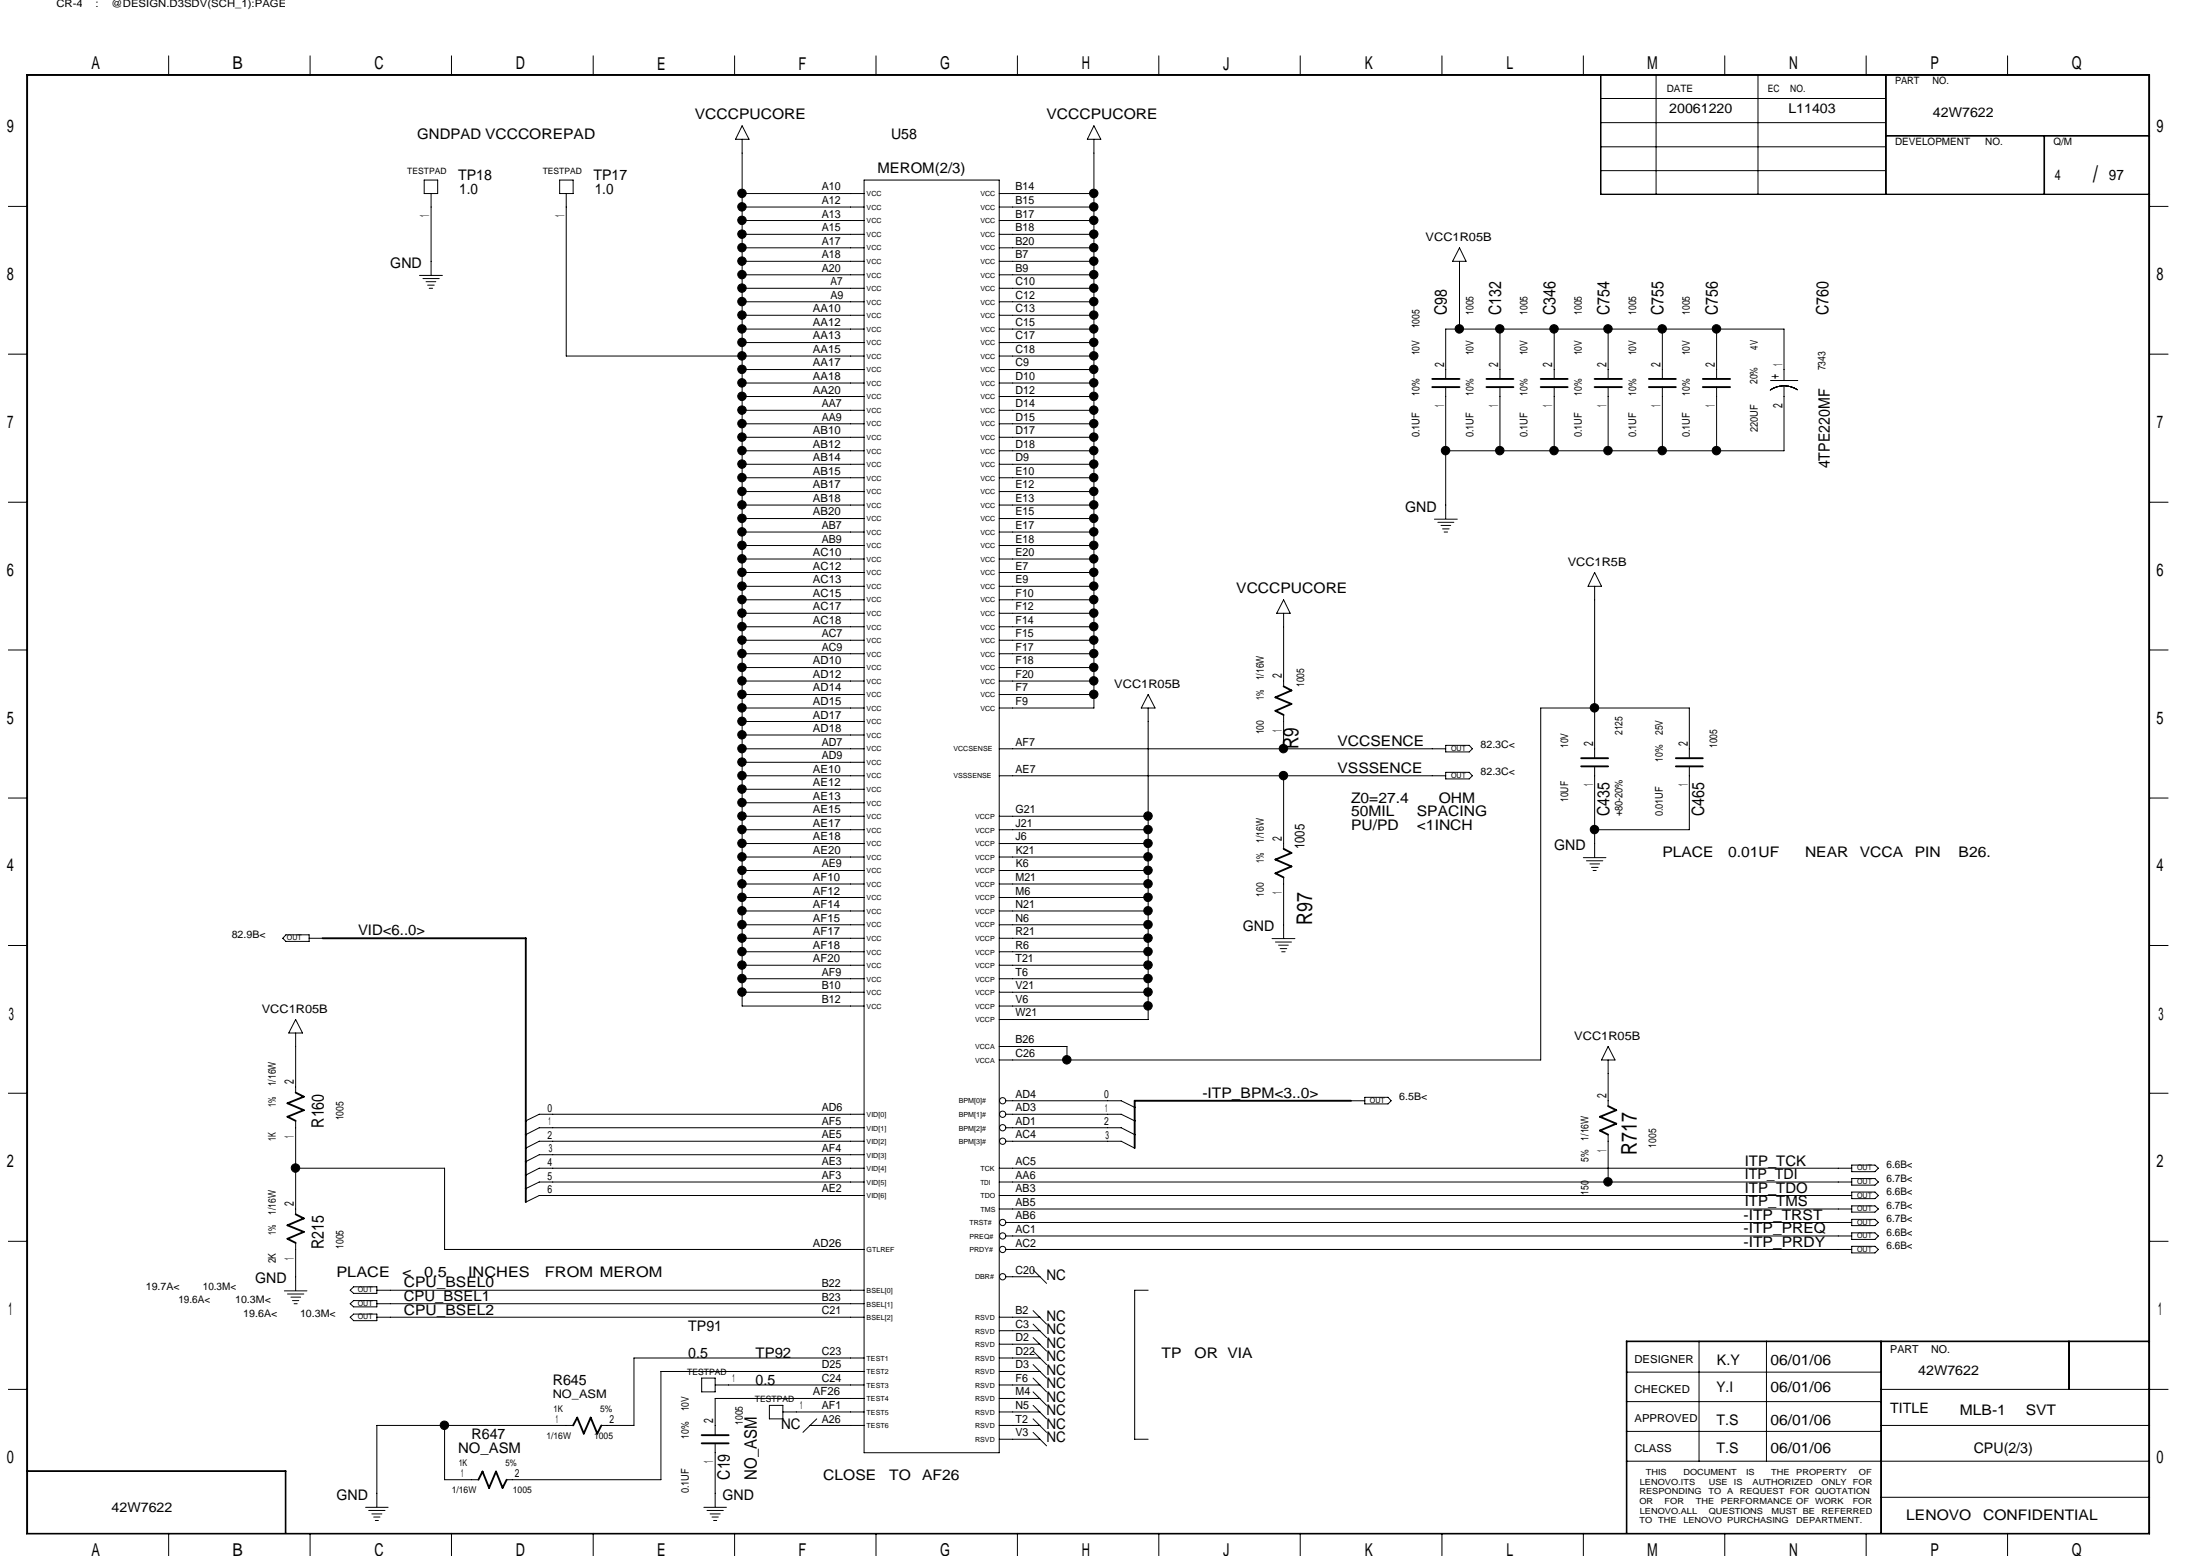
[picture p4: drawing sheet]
<svg xmlns="http://www.w3.org/2000/svg" width="297mm" height="210mm" viewBox="0 0 297 210" stroke-linecap="round" stroke-linejoin="round" font-family="sans-serif">
<g fill="none" stroke="#000" stroke-width=".25">
<path d="M193.4 52.2h3.7M193.4 51.1h3.7M200.7 52.2h3.6M200.7 51.1h3.6M208 52.2h3.7M208 51.1h3.7M215.3 52.2h3.7M215.3 51.1h3.7M222.6 52.2h3.7M222.6 51.1h3.7M229.9 52.2h3.7M229.9 51.1h3.7"/>
<path d="M173.3 92.6l1.1 .6-2.2 .9 2.2 .9-2.2 .9 1.1 .6M173.3 114.6l1.1 .5-2.2 .9 2.2 .9-2.2 1 1.1 .5M213.5 103.4h3.6M213.5 102.3h3.6M226.3 103.4h3.6M226.3 102.3h3.6M43.6 126.6h27.4v35.6M39.9 147.4l1.1 .6-2.2 .9 2.2 .9-2.2 .9 1.1 .6M182.4 148.5h-29.2v6.4M217.1 149.3l1.1 .5-2.2 .9 2.2 .9-2.2 1 1.1 .5M39.9 163.9l1.1 .5-2.2 1 2.2 .8-2.2 1 1.1 .5M64.6 199.7l.5-1.1 .9 2.2 1-2.2 .9 2.2 .5-1.1"/>
<path d="M77.4 192.4l.5-1.1 .9 2.2 1-2.2 .8 2.2 .6-1.1M94.7 194.8h3.7M94.7 193.7h3.7"/>
</g>
<g fill="none" stroke="#000" stroke-width=".14">
<path d="M3.6 10.1h286.6v196.9h-286.6zM3.7 10.2h286.4v196.7h-286.4zM22.8 7.5v2.6M41.9 7.5v2.6M61 7.5v2.6M80.1 7.5v2.6M99.2 7.5v2.6M100.2 17l.9 1.8h-1.8zM100.2 18.8v117h16.5M118.3 7.5v2.6M137.4 7.5v2.6M147.7 17l.9 1.8h-1.8z"/>
<path d="M147.7 18.8v76.7h-12.8M156.5 7.5v2.6M175.6 7.5v2.6M194.7 7.5v2.6M213.8 7.5v2.6M216.1 10.1v16.1h74.1M216.1 19.8h38.5M216.1 16.6h38.5M216.1 13.3h38.5M216.2 10.1v16.1M223.6 10.1v16.1M232.9 7.5v2.6"/>
<path d="M237.4 10.1v16.1M252 7.5v2.6M254.6 18.4h35.6M254.6 10.1v16.1M254.6 18.3h35.6M254.7 10.1v16.1M271.1 7.5v2.6M276 18.4v7.8M276.1 18.4v7.8M1.1 27.9h2.5M56.6 37.2h3.1M57.1 37.6h2.2"/>
<path d="M57.3 24.3h1.8v1.8h-1.8zM57.5 38h1.3M57.7 38.5h.9M58 38.9h.4M58.2 26.1v11M75.6 24.3h1.8v1.8h-1.8zM76.5 26.1v21.9h40.2M100.2 38.9h16.5M100.2 26.1h16.5M100.2 35.3h16.5M100.2 37.1h16.5M100.2 33.4h16.5"/>
<path d="M100.2 31.6h16.5M100.2 29.8h16.5M100.2 27.9h16.5M116.7 24.3h18.2v171.7h-18.2zM134.9 38.9h12.8M134.9 26.1h12.8M134.9 35.3h12.8M134.9 37.1h12.8M134.9 33.4h12.8M134.9 31.6h12.8M134.9 29.8h12.8M134.9 27.9h12.8"/>
<path d="M197.1 35.3v9.1M197.1 33.4l.8 1.9h-1.8zM216.1 26.2h74.1M216.2 23h38.4M290.2 27.9h2.5M1.1 47.8h2.5M100.2 59h16.5M100.2 57.2h16.5M100.2 55.4h16.5M100.2 53.5h16.5M100.2 51.7h16.5M100.2 49.9h16.5"/>
<path d="M100.2 46.2h16.5M100.2 44.4h16.5M100.2 42.5h16.5M100.2 40.7h16.5M134.9 59h12.8M134.9 57.2h12.8M134.9 55.4h12.8M134.9 53.5h12.8M134.9 51.7h12.8M134.9 49.9h12.8M134.9 48h12.8M134.9 46.2h12.8"/>
<path d="M134.9 44.4h12.8M134.9 42.5h12.8M134.9 40.7h12.8M195.2 51.1v-6.7h45.7v7M195.2 52.2v17.8M202.5 44.4v6.7M202.5 52.2v8.6M209.8 44.4v6.7M209.8 52.2v8.6M217.1 44.4v6.7M217.1 52.2v8.6M224.4 44.4v6.7"/>
<path d="M224.4 52.2v8.6M231.8 44.4v6.7M231.8 52.2v8.6M239 52.7l.9-.5 1-.1v8.7h-45.7M239.1 51.4h3.6M239.4 52.4h.1M240.9 52.1l.9 .1 .9 .4M242.3 52.4h.1M290.2 47.8h2.5M1.1 67.8h2.5M100.2 79.1h16.5M100.2 77.3h16.5"/>
<path d="M100.2 75.4h16.5M100.2 73.6h16.5M100.2 71.8h16.5M100.2 70h16.5M100.2 68.2h16.5M100.2 66.3h16.5M100.2 64.5h16.5M100.2 62.7h16.5M100.2 60.8h16.5M134.9 79.1h12.8M134.9 77.3h12.8M134.9 75.4h12.8"/>
<path d="M134.9 73.6h12.8M134.9 71.8h12.8M134.9 70h12.8M134.9 68.2h12.8M134.9 66.3h12.8M134.9 64.5h12.8M134.9 62.7h12.8M134.9 60.8h12.8M193.7 70.1h3.1M194.1 70.5h2.2M194.6 70.9h1.3M194.8 71.4h.9"/>
<path d="M195 71.8h.4M215.3 79.1v23.2M215.3 77.3l.9 1.8h-1.8zM290.2 67.8h2.5M1.1 87.7h2.5M100.2 95.5h16.5M100.2 82.8h16.5M100.2 93.7h16.5M100.2 91.9h16.5M100.2 90.1h16.5M100.2 88.2h16.5M100.2 86.4h16.5"/>
<path d="M100.2 84.6h16.5M100.2 80.9h16.5M100.2 99.2h16.5M100.2 97.4h16.5M134.9 82.8h12.8M134.9 93.7h12.8M134.9 91.9h12.8M134.9 90.1h12.8M134.9 88.2h12.8M134.9 86.4h12.8M134.9 84.6h12.8M134.9 80.9h12.8"/>
<path d="M155 95.5v16.5M155 93.7l1 1.8h-1.9zM173.3 82.8v9.8M173.3 96.5v4.5M173.3 80.9l.9 1.9h-1.8zM290.2 87.7h2.5M1.1 107.7h2.5M100.2 117.5h16.5M100.2 119.3h16.5M100.2 115.7h16.5M100.2 113.8h16.5M100.2 112h16.5"/>
<path d="M100.2 110.2h16.5M100.2 104.7h16.5M100.2 101h16.5M100.2 108.3h16.5M100.2 106.5h16.5M100.2 102.9h16.5M134.9 117.5h20.1M134.9 119.3h20.1M134.9 115.7h20.1M134.9 113.8h20.1M134.9 112h20.1M134.9 110.2h20.1"/>
<path d="M134.9 104.7h60.3M134.9 101h60.3M155 112v25.6h-20.1M173.3 104.7v9.9M173.3 118.4v8.2M195.2 100.6h3.2l.4 .4-.4 .5h-3.2zM195.2 104.2h3.2l.4 .5-.4 .4h-3.2zM213.8 115.7h3M214.2 116.2h2.2M214.7 116.6h1.3M214.9 117.1h.9M215.1 117.5h.4"/>
<path d="M215.3 103.4v12.3M228.1 102.3v-6.8h-20.1v47.5h-73.1M228.1 103.4v8.6h-12.8M290.2 107.7h2.5M1.1 127.6h2.5M38.6 126.2h3.1v.8h-3.1l-.4-.4zM39.9 139.4v8M39.9 137.6l.9 1.8h-1.8zM41.7 126.6h1.9M100.2 128.4h16.5M100.2 133.9h16.5M100.2 132.1h16.5"/>
<path d="M100.2 130.3h16.5M100.2 126.6h16.5M100.2 124.8h16.5M100.2 122.9h16.5M100.2 121.1h16.5M134.9 128.4h20.1M134.9 135.8h20.1M134.9 133.9h20.1M134.9 132.1h20.1M134.9 130.3h20.1M134.9 126.6h20.1M134.9 124.8h20.1"/>
<path d="M134.9 122.9h20.1M134.9 121.1h20.1M171.7 126.7h3.1M172.2 127.1h2.2M172.6 127.6h1.3M172.8 128h.9M173.1 128.4h.4M290.2 127.6h2.5M1.1 147.5h2.5M39.9 151.3v12.6M39.9 157.6h20.1v11h56.7M116.7 154h-43.9l-1.8 .9"/>
<path d="M116.7 152.2h-43.9l-1.8 .9M116.7 150.4h-43.9l-1.8 .9M116.7 159.5h-43.9l-1.8 .9M116.7 157.6h-43.9l-1.8 1M116.7 155.8h-43.9l-1.8 1M134.9 159.5h115.1M134.9 157.6h115.1M134.9 141.2h9.2v1.8M135.8 154h15.6l1.8 .9M135.8 152.2h15.6l1.8 .9M135.8 150.4h15.6l1.8 .9M135.8 148.5h15.6l1.8 .9"/>
<path d="M182.4 148.5h1.9M184.3 148.1h3.1l.4 .4-.4 .5h-3.1zM217.1 143v6.3M217.1 153.1v6.4M217.1 141.2l1 1.8h-1.9zM250 157.2h3.2l.4 .4-.4 .5h-3.2zM250 159h3.2l.4 .5-.4 .4h-3.2zM290.2 147.5h2.5M1.1 167.5h2.5M38.4 174.2h3M38.8 174.6h2.2M39.3 175h1.3"/>
<path d="M39.5 175.5h.8M39.7 175.9h.4M39.9 167.7v6.4M47.3 175.9l.4-.4h3.2v.9h-3.2zM47.3 177.8l.4-.5h3.2v.9h-3.2zM47.7 173.7h3.2v.8h-3.2l-.4-.4zM50.9 175.9h65.8M50.9 177.8h65.8M50.9 174.1h65.8M116.7 161.3h-43.9l-1.8 .9M134.9 161.3h115.1M134.9 179.6h5.5"/>
<path d="M134.9 177.8h5.5M134.9 163.2h115.1M135.8 172.3h4.6M135.8 168.6h114.2M135.8 166.8h114.2M135.8 165h114.2M139.5 171.4l1.8 1.8M139.5 176.9l1.8 1.8M139.5 178.7l1.8 1.8M155 174.1h-1.8v20.1h1.8M250 160.9h3.2l.4 .4-.4 .5h-3.2zM250 162.7h3.2l.4 .5-.4 .4h-3.2z"/>
<path d="M250 164.5h3.2l.4 .5-.4 .4h-3.2zM250 166.4h3.2l.4 .4-.4 .5h-3.2zM250 168.2h3.2l.4 .4-.4 .5h-3.2zM290.2 167.5h2.5M1.1 187.5h2.5M3.6 198.5h35v8.4M3.6 198.5h35M38.5 198.5v8.4M60 192.4v7.3h4.6M77.4 192.4h-26.5v10.9M94.7 186h1.9v1.8h-1.9zM96.6 186.9h20.1"/>
<path d="M96.6 194.8v8.5M103.9 189.7h1.8v1.8h-1.8zM105.7 190.5h11M109.3 192.4h7.4M110.3 191.5l-1.9 1.8M116.7 183.3h-31.1v9.1h-4.4M116.7 185.1h-27.5v14.6h-20.8M116.7 188.7h-20.1v5M134.9 192.4h5.5M134.9 194.2h5.5M134.9 190.5h5.5M134.9 188.7h5.5"/>
<path d="M134.9 186.9h5.5M134.9 185.1h5.5M134.9 183.3h5.5M134.9 181.4h5.5M139.5 182.3l1.8 1.8M139.5 189.7l1.8 1.8M139.5 193.3l1.8 1.8M139.5 186l1.8 1.8M139.5 187.8l1.8 1.9M139.5 180.5l1.8 1.8M139.5 191.5l1.8 1.8M139.5 184.1l1.8 1.9"/>
<path d="M219.6 197.2h70.6M219.6 181.1h70.6M219.6 193.2h34.4M219.6 189.1h34.4M219.6 185.2h34.4M219.7 181v25.9M229.4 181v16.2M238.5 181v16.2M254 192.4h36.2M254 187.5h38.7M254 181v25.9M279.3 181v6.5"/>
<path d="M279.4 181v6.5M290.2 181h-70.6v25.9M22.8 206.9v3M41.9 206.9v3M49.4 203.4h3M49.8 203.8h2.2M50.2 204.3h1.4M50.5 204.7h.8M50.7 205.2h.4M61 206.9v3M80.1 206.9v3M95 203.4h3.1"/>
<path d="M95.5 203.8h2.2M95.9 204.3h1.3M96.1 204.7h.9M96.3 205.2h.5M99.2 206.9v3M118.3 206.9v3M137.4 206.9v3M156.5 206.9v3M175.6 206.9v3M194.7 206.9v3M213.8 206.9v3M232.9 206.9v3"/>
<path d="M252 206.9v3M254 202.1h36.2M271.1 206.9v3"/>
<circle cx="135.4" cy="154" r=".43"/>
<circle cx="135.4" cy="148.5" r=".43"/>
<circle cx="135.4" cy="150.4" r=".43"/>
<circle cx="135.4" cy="152.2" r=".43"/>
<circle cx="135.4" cy="168.6" r=".43"/>
<circle cx="135.4" cy="166.8" r=".43"/>
<circle cx="135.4" cy="172.3" r=".43"/>
<circle cx="135.4" cy="165" r=".43"/>
</g>
<g fill="#000" stroke="#000" stroke-width=".14">
<circle cx="100.2" cy="27.9" r=".57"/>
<circle cx="100.2" cy="38.9" r=".57"/>
<circle cx="100.2" cy="33.4" r=".57"/>
<circle cx="100.2" cy="35.2" r=".57"/>
<circle cx="100.2" cy="26.1" r=".57"/>
<circle cx="100.2" cy="31.6" r=".57"/>
<circle cx="100.2" cy="29.7" r=".57"/>
<circle cx="100.2" cy="37.1" r=".57"/>
<circle cx="147.7" cy="27.9" r=".57"/>
<circle cx="147.7" cy="38.9" r=".57"/>
<circle cx="147.7" cy="33.4" r=".57"/>
<circle cx="147.7" cy="31.6" r=".57"/>
<circle cx="147.7" cy="26.1" r=".57"/>
<circle cx="147.7" cy="29.7" r=".57"/>
<circle cx="147.7" cy="35.2" r=".57"/>
<circle cx="147.7" cy="37.1" r=".57"/>
<circle cx="100.2" cy="49.8" r=".57"/>
<circle cx="100.2" cy="51.7" r=".57"/>
<circle cx="100.2" cy="44.4" r=".57"/>
<circle cx="100.2" cy="42.5" r=".57"/>
<circle cx="100.2" cy="46.2" r=".57"/>
<circle cx="100.2" cy="53.5" r=".57"/>
<circle cx="100.2" cy="55.3" r=".57"/>
<circle cx="100.2" cy="40.7" r=".57"/>
<circle cx="100.2" cy="57.2" r=".57"/>
<circle cx="100.2" cy="48" r=".57"/>
<circle cx="100.2" cy="59" r=".57"/>
<circle cx="147.7" cy="49.8" r=".57"/>
<circle cx="147.7" cy="51.7" r=".57"/>
<circle cx="147.7" cy="42.5" r=".57"/>
<circle cx="147.7" cy="44.4" r=".57"/>
<circle cx="147.7" cy="46.2" r=".57"/>
<circle cx="147.7" cy="53.5" r=".57"/>
<circle cx="147.7" cy="55.3" r=".57"/>
<circle cx="147.7" cy="40.7" r=".57"/>
<circle cx="147.7" cy="57.2" r=".57"/>
<circle cx="147.7" cy="59" r=".57"/>
<circle cx="147.7" cy="48" r=".57"/>
<circle cx="197" cy="44.4" r=".57"/>
<circle cx="202.5" cy="44.4" r=".57"/>
<circle cx="209.8" cy="44.4" r=".57"/>
<circle cx="217.1" cy="44.4" r=".57"/>
<circle cx="224.4" cy="44.4" r=".57"/>
<circle cx="231.8" cy="44.4" r=".57"/>
<circle cx="100.2" cy="70" r=".57"/>
<circle cx="100.2" cy="60.8" r=".57"/>
<circle cx="100.2" cy="71.8" r=".57"/>
<circle cx="100.2" cy="62.6" r=".57"/>
<circle cx="100.2" cy="66.3" r=".57"/>
<circle cx="100.2" cy="73.6" r=".57"/>
<circle cx="100.2" cy="64.4" r=".57"/>
<circle cx="100.2" cy="77.2" r=".57"/>
<circle cx="100.2" cy="79.1" r=".57"/>
<circle cx="100.2" cy="75.4" r=".57"/>
<circle cx="100.2" cy="68.1" r=".57"/>
<circle cx="147.7" cy="60.8" r=".57"/>
<circle cx="147.7" cy="70" r=".57"/>
<circle cx="147.7" cy="62.6" r=".57"/>
<circle cx="147.7" cy="71.8" r=".57"/>
<circle cx="147.7" cy="66.3" r=".57"/>
<circle cx="147.7" cy="64.4" r=".57"/>
<circle cx="147.7" cy="73.6" r=".57"/>
<circle cx="147.7" cy="77.2" r=".57"/>
<circle cx="147.7" cy="75.4" r=".57"/>
<circle cx="147.7" cy="79.1" r=".57"/>
<circle cx="147.7" cy="68.1" r=".57"/>
<circle cx="195.2" cy="60.8" r=".57"/>
<circle cx="202.5" cy="60.8" r=".57"/>
<circle cx="209.8" cy="60.8" r=".57"/>
<circle cx="217.1" cy="60.8" r=".57"/>
<circle cx="224.4" cy="60.8" r=".57"/>
<circle cx="231.8" cy="60.8" r=".57"/>
<circle cx="100.2" cy="90.1" r=".57"/>
<circle cx="100.2" cy="80.9" r=".57"/>
<circle cx="100.2" cy="88.2" r=".57"/>
<circle cx="100.2" cy="82.7" r=".57"/>
<circle cx="100.2" cy="84.6" r=".57"/>
<circle cx="100.2" cy="95.5" r=".57"/>
<circle cx="100.2" cy="91.9" r=".57"/>
<circle cx="100.2" cy="86.4" r=".57"/>
<circle cx="100.2" cy="97.3" r=".57"/>
<circle cx="100.2" cy="99.2" r=".57"/>
<circle cx="100.2" cy="93.7" r=".57"/>
<circle cx="147.7" cy="90.1" r=".57"/>
<circle cx="147.7" cy="88.2" r=".57"/>
<circle cx="147.7" cy="80.9" r=".57"/>
<circle cx="147.7" cy="82.7" r=".57"/>
<circle cx="147.7" cy="84.6" r=".57"/>
<circle cx="147.7" cy="86.4" r=".57"/>
<circle cx="147.7" cy="93.7" r=".57"/>
<circle cx="147.7" cy="91.9" r=".57"/>
<circle cx="215.3" cy="95.5" r=".57"/>
<circle cx="100.2" cy="104.7" r=".57"/>
<circle cx="100.2" cy="106.5" r=".57"/>
<circle cx="100.2" cy="108.3" r=".57"/>
<circle cx="100.2" cy="110.1" r=".57"/>
<circle cx="100.2" cy="113.8" r=".57"/>
<circle cx="100.2" cy="101" r=".57"/>
<circle cx="100.2" cy="102.8" r=".57"/>
<circle cx="100.2" cy="115.6" r=".57"/>
<circle cx="100.2" cy="111.9" r=".57"/>
<circle cx="100.2" cy="119.3" r=".57"/>
<circle cx="100.2" cy="117.4" r=".57"/>
<circle cx="155" cy="115.6" r=".57"/>
<circle cx="155" cy="119.3" r=".57"/>
<circle cx="155" cy="110.1" r=".57"/>
<circle cx="155" cy="111.9" r=".57"/>
<circle cx="155" cy="117.4" r=".57"/>
<circle cx="155" cy="113.8" r=".57"/>
<circle cx="173.3" cy="104.7" r=".57"/>
<circle cx="173.3" cy="101" r=".57"/>
<circle cx="215.3" cy="111.9" r=".57"/>
<circle cx="100.2" cy="124.8" r=".57"/>
<circle cx="100.2" cy="126.6" r=".57"/>
<circle cx="100.2" cy="122.9" r=".57"/>
<circle cx="100.2" cy="128.4" r=".57"/>
<circle cx="100.2" cy="121.1" r=".57"/>
<circle cx="100.2" cy="132.1" r=".57"/>
<circle cx="100.2" cy="130.2" r=".57"/>
<circle cx="100.2" cy="133.9" r=".57"/>
<circle cx="155" cy="124.8" r=".57"/>
<circle cx="155" cy="126.6" r=".57"/>
<circle cx="155" cy="122.9" r=".57"/>
<circle cx="155" cy="128.4" r=".57"/>
<circle cx="155" cy="121.1" r=".57"/>
<circle cx="155" cy="132.1" r=".57"/>
<circle cx="155" cy="133.9" r=".57"/>
<circle cx="155" cy="135.7" r=".57"/>
<circle cx="155" cy="130.2" r=".57"/>
<circle cx="39.9" cy="157.6" r=".57"/>
<circle cx="144" cy="143" r=".57"/>
<circle cx="217.1" cy="159.5" r=".57"/>
<circle cx="60" cy="192.3" r=".57"/>
</g>
<text font-size="3.1" x="282.6" y="24.6">/</text>
<g font-size="2.9">
<text x="175.3" y="101" transform="rotate(-90 175.3 101)">R9</text>
<text x="177.2" y="124.8" transform="rotate(-90 177.2 124.8)">R97</text>
<text x="221" y="155.8" transform="rotate(-90 221 155.8)">R717</text>
</g>
<g font-size="2.4">
<text x="12.4" y="9.4">A</text>
<text x="31.4" y="9.4">B</text>
<text x="50.5" y="9.4">C</text>
<text x="69.6" y="9.4">D</text>
<text x="88.7" y="9.4">E</text>
<text x="107.8" y="9.4">F</text>
<text x="127" y="9.4">G</text>
<text x="146" y="9.4">H</text>
<text x="165.1" y="9.4">J</text>
<text x="184.3" y="9.4">K</text>
<text x="203.4" y="9.4">L</text>
<text x="222.4" y="9.4">M</text>
<text x="241.6" y="9.4">N</text>
<text x="260.6" y="9.4">P</text>
<text x="279.7" y="9.4">Q</text>
<text x=".9" y="17.9">9</text>
<text x="291.2" y="17.9">9</text>
<text x=".9" y="37.8">8</text>
<text x="291.2" y="37.8">8</text>
<text x="1" y="57.8">7</text>
<text x="291.2" y="57.8">7</text>
<text x=".9" y="77.8">6</text>
<text x="291.2" y="77.8">6</text>
<text x=".9" y="97.7">5</text>
<text x="291.2" y="97.7">5</text>
<text x=".9" y="117.6">4</text>
<text x="291.2" y="117.6">4</text>
<text x="1.2" y="137.6">3</text>
<text x="291.4" y="137.6">3</text>
<text x=".9" y="157.5">2</text>
<text x="291.2" y="157.5">2</text>
<text x="1.1" y="177.5">1</text>
<text x="291.4" y="177.5">1</text>
<text x=".9" y="197.4">0</text>
<text x="291.2" y="197.4">0</text>
<text x="12.4" y="210">A</text>
<text x="31.4" y="210">B</text>
<text x="50.5" y="210">C</text>
<text x="69.6" y="210">D</text>
<text x="127" y="210">G</text>
<text x="146" y="210">H</text>
<text x="184.3" y="210">K</text>
<text x="203.4" y="210">L</text>
<text x="222.4" y="210">M</text>
<text x="241.6" y="210">N</text>
<text x="260.6" y="210">P</text>
<text x="279.7" y="210">Q</text>
<text x="88.7" y="210">E</text>
<text x="107.8" y="210">F</text>
<text x="165.1" y="210">J</text>
</g>
<g font-size="2.3">
<text x="195.4" y="42.5" transform="rotate(-90 195.4 42.5)">C98</text>
<text x="202.7" y="42.5" transform="rotate(-90 202.7 42.5)">C132</text>
<text x="210" y="42.5" transform="rotate(-90 210 42.5)">C346</text>
<text x="217.3" y="42.5" transform="rotate(-90 217.3 42.5)">C754</text>
<text x="224.6" y="42.5" transform="rotate(-90 224.6 42.5)">C755</text>
<text x="231.9" y="42.5" transform="rotate(-90 231.9 42.5)">C756</text>
<text x="246.9" y="42.5" transform="rotate(-90 246.9 42.5)">C760</text>
<text x="217.3" y="110.2" transform="rotate(-90 217.3 110.2)">C435</text>
<text x="230.1" y="110.2" transform="rotate(-90 230.1 110.2)">C465</text>
<text x="43.7" y="152.2" transform="rotate(-90 43.7 152.2)">R160</text>
<text x="43.7" y="168.6" transform="rotate(-90 43.7 168.6)">R215</text>
<text x="98.5" y="199.7" transform="rotate(-90 98.5 199.7)">C19</text>
<text x="102.2" y="199.7" transform="rotate(-90 102.2 199.7)">NO_ASM</text>
</g>
<text font-size="2.1" x="247.1" y="63.2" transform="rotate(-90 247.1 63.2)">4TPE220MF</text>
<g font-size="2">
<text x="93.8" y="16.1">VCCCPUCORE</text>
<text x="141.3" y="16.1">VCCCPUCORE</text>
<text x="56.3" y="18.8">GNDPAD VCCCOREPAD</text>
<text x="118.5" y="23.4">MEROM(2/3)</text>
<text x="120.3" y="18.8">U58</text>
<text x="61.8" y="24.3">TP18</text>
<text x="62" y="26.1">1.0</text>
<text x="80.1" y="24.3">TP17</text>
<text x="80.3" y="26.1">1.0</text>
<text x="277.4" y="24.3">4</text>
<text x="284.7" y="24.3">97</text>
<text x="52.7" y="36.2">GND</text>
<text x="189.7" y="69">GND</text>
<text x="166.9" y="80">VCCCPUCORE</text>
<text x="180.6" y="100.7">VCCSENCE</text>
<text x="180.6" y="104.3">VSSSENCE</text>
<text x="182.4" y="108.3">Z0=27.4</text>
<text x="182.4" y="110.2">50MIL</text>
<text x="182.4" y="112">PU/PD</text>
<text x="191.3" y="110.2">SPACING</text>
<text x="191.3" y="112">&lt;1INCH</text>
<text x="194.3" y="108.3">OHM</text>
<text x="209.8" y="114.7">GND</text>
<text x="224.4" y="115.7">PLACE</text>
<text x="233.3" y="115.7">0.01UF</text>
<text x="243.7" y="115.7">NEAR</text>
<text x="251.1" y="115.7">VCCA</text>
<text x="258.5" y="115.7">PIN</text>
<text x="264.5" y="115.7">B26.</text>
<text x="167.8" y="125.7">GND</text>
<text x="48.3" y="126.2">VID&lt;6..0&gt;</text>
<text x="162.3" y="148.2">-ITP_BPM&lt;3..0&gt;</text>
<text x="235.6" y="159.1">ITP_TDI</text>
<text x="235.6" y="157.3">ITP_TCK</text>
<text x="235.6" y="161">ITP_TDO</text>
<text x="235.4" y="166.5">-ITP_PREQ</text>
<text x="235.4" y="164.6">-ITP_TRST</text>
<text x="235.6" y="162.8">ITP_TMS</text>
<text x="34.5" y="173.2">GND</text>
<text x="45.4" y="172.3">PLACE</text>
<text x="54.3" y="172.3">&lt;</text>
<text x="54.5" y="173.7">CPU_BSEL0</text>
<text x="57.3" y="172.3">0.5</text>
<text x="63.2" y="172.3">INCHES</text>
<text x="73.6" y="172.3">FROM MEROM</text>
<text x="141.3" y="172.7">NC</text>
<text x="235.4" y="168.3">-ITP_PRDY</text>
<text x="54.5" y="175.6">CPU_BSEL1</text>
<text x="54.5" y="177.4">CPU_BSEL2</text>
<text x="92.9" y="179.6">TP91</text>
<text x="141.3" y="178.2">NC</text>
<text x="92.9" y="183.3">0.5</text>
<text x="102" y="183.3">TP92</text>
<text x="141.3" y="183.7">NC</text>
<text x="141.3" y="185.5">NC</text>
<text x="141.3" y="181.9">NC</text>
<text x="141.3" y="180">NC</text>
<text x="156.8" y="183.3">TP</text>
<text x="161.3" y="183.3">OR VIA</text>
<text x="231.8" y="184.1">K.Y</text>
<text x="239.1" y="184.1">06/01/06</text>
<text x="74.6" y="186.9">R645</text>
<text x="102" y="186.9">0.5</text>
<text x="141.3" y="189.1">NC</text>
<text x="141.3" y="187.3">NC</text>
<text x="141.3" y="191">NC</text>
<text x="231.8" y="187.8">Y.I</text>
<text x="239.1" y="187.8">06/01/06</text>
<text x="264.6" y="190.9">MLB-1</text>
<text x="273.5" y="190.9">SVT</text>
<text x="61.8" y="196">NO_ASM</text>
<text x="63.7" y="194.2">R647</text>
<text x="105.4" y="192.8">NC</text>
<text x="141.3" y="192.8">NC</text>
<text x="141.3" y="194.6">NC</text>
<text x="231.8" y="196">T.S</text>
<text x="231.8" y="192.4">T.S</text>
<text x="239.1" y="196">06/01/06</text>
<text x="239.1" y="192.4">06/01/06</text>
<text x="266.5" y="196">CPU(2/3)</text>
<text x="45.4" y="202.4">GND</text>
<text x="97.5" y="202.4">GND</text>
<text x="111.2" y="199.7">CLOSE</text>
<text x="120.1" y="199.7">TO</text>
<text x="124.5" y="199.7">AF26</text>
<text x="257.4" y="205.2">LENOVO</text>
<text x="267.8" y="205.2">CONFIDENTIAL</text>
</g>
<g font-size="1.9">
<text x="240.2" y="51.1" transform="rotate(-90 240.2 51.1)">+ 1</text>
<text x="176.1" y="114.6" transform="rotate(-90 176.1 114.6)">1005</text>
<text x="255.2" y="190.7">TITLE</text>
</g>
<g font-size="1.8">
<text x="225.4" y="15.3">20061220</text>
<text x="241.5" y="15.3">L11403</text>
<text x="261" y="15.8">42W7622</text>
<text x="58" y="29.3" transform="rotate(-90 58 29.3)">1</text>
<text x="76.2" y="29.3" transform="rotate(-90 76.2 29.3)">1</text>
<text x="195" y="49.5" transform="rotate(-90 195 49.5)">2</text>
<text x="202.3" y="49.5" transform="rotate(-90 202.3 49.5)">2</text>
<text x="209.6" y="49.5" transform="rotate(-90 209.6 49.5)">2</text>
<text x="216.9" y="49.5" transform="rotate(-90 216.9 49.5)">2</text>
<text x="224.2" y="49.5" transform="rotate(-90 224.2 49.5)">2</text>
<text x="231.5" y="49.5" transform="rotate(-90 231.5 49.5)">2</text>
<text x="195" y="54.9" transform="rotate(-90 195 54.9)">1</text>
<text x="202.3" y="54.9" transform="rotate(-90 202.3 54.9)">1</text>
<text x="209.6" y="54.9" transform="rotate(-90 209.6 54.9)">1</text>
<text x="216.9" y="54.9" transform="rotate(-90 216.9 54.9)">1</text>
<text x="224.2" y="54.9" transform="rotate(-90 224.2 54.9)">1</text>
<text x="231.5" y="54.9" transform="rotate(-90 231.5 54.9)">1</text>
<text x="240.7" y="55.1" transform="rotate(-90 240.7 55.1)">2</text>
<text x="173.1" y="91.5" transform="rotate(-90 173.1 91.5)">2</text>
<text x="173.1" y="98.8" transform="rotate(-90 173.1 98.8)">1</text>
<text x="215.1" y="100.7" transform="rotate(-90 215.1 100.7)">2</text>
<text x="227.9" y="100.7" transform="rotate(-90 227.9 100.7)">2</text>
<text x="215.1" y="106.1" transform="rotate(-90 215.1 106.1)">1</text>
<text x="227.9" y="106.1" transform="rotate(-90 227.9 106.1)">1</text>
<text x="173.1" y="113.5" transform="rotate(-90 173.1 113.5)">2</text>
<text x="173.1" y="120.7" transform="rotate(-90 173.1 120.7)">1</text>
<text x="39.7" y="146.3" transform="rotate(-90 39.7 146.3)">2</text>
<text x="216.9" y="148.2" transform="rotate(-90 216.9 148.2)">2</text>
<text x="39.7" y="153.6" transform="rotate(-90 39.7 153.6)">1</text>
<text x="216.9" y="155.4" transform="rotate(-90 216.9 155.4)">1</text>
<text x="39.7" y="162.8" transform="rotate(-90 39.7 162.8)">2</text>
<text x="39.7" y="170.1" transform="rotate(-90 39.7 170.1)">1</text>
<text x="259" y="185.6">42W7622</text>
<text x="96.3" y="197.4" transform="rotate(-90 96.3 197.4)">1</text>
<text x="96.3" y="192" transform="rotate(-90 96.3 192)">2</text>
<text x="15.1" y="204">42W7622</text>
</g>
<g font-size="1.6">
<text x="192.5" y="32.5">VCC1R05B</text>
<text x="211.7" y="76.4">VCC1R5B</text>
<text x="150.4" y="92.8">VCC1R05B</text>
<text x="35.3" y="136.7">VCC1R05B</text>
<text x="212.6" y="140.3">VCC1R05B</text>
<text x="74.6" y="188.7">NO_ASM</text>
</g>
<g font-size="1.5">
<text x="111" y="29.4">A13</text>
<text x="111" y="27.6">A12</text>
<text x="111" y="25.7">A10</text>
<text x="137.1" y="29.4">B17</text>
<text x="137.1" y="27.6">B15</text>
<text x="137.1" y="25.7">B14</text>
<text x="111" y="34.8">A18</text>
<text x="111" y="33">A17</text>
<text x="111" y="31.2">A15</text>
<text x="137.1" y="34.8">B7</text>
<text x="137.1" y="33">B20</text>
<text x="137.1" y="31.2">B18</text>
<text x="111" y="36.7">A20</text>
<text x="112.1" y="40.3">A9</text>
<text x="112.1" y="38.5">A7</text>
<text x="137.1" y="40.3">C12</text>
<text x="137.1" y="38.5">C10</text>
<text x="137.1" y="36.7">B9</text>
<text x="109.8" y="47.6">AA15</text>
<text x="109.8" y="45.8">AA13</text>
<text x="109.8" y="44">AA12</text>
<text x="109.8" y="42.2">AA10</text>
<text x="137.1" y="47.6">C18</text>
<text x="137.1" y="45.8">C17</text>
<text x="137.1" y="44">C15</text>
<text x="137.1" y="42.2">C13</text>
<text x="109.8" y="53.1">AA20</text>
<text x="109.8" y="51.3">AA18</text>
<text x="109.8" y="49.4">AA17</text>
<text x="137.1" y="53.1">D12</text>
<text x="137.1" y="51.3">D10</text>
<text x="137.1" y="49.4">C9</text>
<text x="109.8" y="58.6">AB10</text>
<text x="111" y="56.8">AA9</text>
<text x="111" y="54.9">AA7</text>
<text x="137.1" y="58.6">D17</text>
<text x="137.1" y="56.8">D15</text>
<text x="137.1" y="54.9">D14</text>
<text x="109.8" y="65.9">AB17</text>
<text x="109.8" y="64.1">AB15</text>
<text x="109.8" y="62.3">AB14</text>
<text x="109.8" y="60.4">AB12</text>
<text x="137.1" y="65.9">E12</text>
<text x="137.1" y="64.1">E10</text>
<text x="137.1" y="62.3">D9</text>
<text x="137.1" y="60.4">D18</text>
<text x="109.8" y="69.6">AB20</text>
<text x="109.8" y="67.7">AB18</text>
<text x="111" y="71.4">AB7</text>
<text x="137.1" y="71.4">E17</text>
<text x="137.1" y="69.6">E15</text>
<text x="137.1" y="67.7">E13</text>
<text x="109.8" y="76.9">AC12</text>
<text x="109.8" y="75.1">AC10</text>
<text x="111" y="73.2">AB9</text>
<text x="137.1" y="76.9">E7</text>
<text x="137.1" y="75.1">E20</text>
<text x="137.1" y="73.2">E18</text>
<text x="109.8" y="82.3">AC17</text>
<text x="109.8" y="80.5">AC15</text>
<text x="109.8" y="78.7">AC13</text>
<text x="137.1" y="82.3">F12</text>
<text x="137.1" y="80.5">F10</text>
<text x="137.1" y="78.7">E9</text>
<text x="109.8" y="89.7">AD10</text>
<text x="109.8" y="84.2">AC18</text>
<text x="111" y="87.8">AC9</text>
<text x="111" y="86">AC7</text>
<text x="137.1" y="89.7">F18</text>
<text x="137.1" y="87.8">F17</text>
<text x="137.1" y="86">F15</text>
<text x="137.1" y="84.2">F14</text>
<text x="109.8" y="95.1">AD15</text>
<text x="109.8" y="93.3">AD14</text>
<text x="109.8" y="91.5">AD12</text>
<text x="137.1" y="95.1">F9</text>
<text x="137.1" y="93.3">F7</text>
<text x="137.1" y="91.5">F20</text>
<text x="109.8" y="98.8">AD18</text>
<text x="109.8" y="97">AD17</text>
<text x="111" y="100.6">AD7</text>
<text x="137.1" y="100.6">AF7</text>
<text x="109.8" y="107.9">AE13</text>
<text x="109.8" y="106.1">AE12</text>
<text x="109.8" y="104.3">AE10</text>
<text x="111" y="102.4">AD9</text>
<text x="137.1" y="104.3">AE7</text>
<text x="109.8" y="113.4">AE18</text>
<text x="109.8" y="111.6">AE17</text>
<text x="109.8" y="109.8">AE15</text>
<text x="137.1" y="113.4">J6</text>
<text x="137.1" y="111.6">J21</text>
<text x="137.1" y="109.8">G21</text>
<text x="109.8" y="118.9">AF10</text>
<text x="109.8" y="115.2">AE20</text>
<text x="111" y="117.1">AE9</text>
<text x="137.1" y="118.9">M21</text>
<text x="137.2" y="117.1">K6</text>
<text x="137.2" y="115.2">K21</text>
<text x="109.8" y="124.4">AF15</text>
<text x="109.8" y="122.6">AF14</text>
<text x="109.8" y="120.7">AF12</text>
<text x="137.1" y="124.4">N6</text>
<text x="137.1" y="122.6">N21</text>
<text x="137.1" y="120.7">M6</text>
<text x="109.8" y="129.8">AF20</text>
<text x="109.8" y="128">AF18</text>
<text x="109.8" y="126.2">AF17</text>
<text x="111" y="131.7">AF9</text>
<text x="137.1" y="131.7">T6</text>
<text x="137.1" y="129.8">T21</text>
<text x="137.1" y="128">R6</text>
<text x="137.1" y="126.2">R21</text>
<text x="111" y="135.3">B12</text>
<text x="111" y="133.5">B10</text>
<text x="137.1" y="137.2">W21</text>
<text x="137.1" y="135.3">V6</text>
<text x="137.1" y="133.5">V21</text>
<text x="137.1" y="142.7">C26</text>
<text x="137.1" y="140.8">B26</text>
<text x="111" y="149.9">AD6</text>
<text x="137.1" y="148.1">AD4</text>
<text x="137.1" y="149.9">AD3</text>
<text x="149.1" y="148.2">0</text>
<text x="73.9" y="153.7">2</text>
<text x="73.9" y="150">0</text>
<text x="74" y="151.8">1</text>
<text x="74.1" y="155.5">3</text>
<text x="111" y="151.8">AF5</text>
<text x="111" y="155.4">AF4</text>
<text x="111" y="153.6">AE5</text>
<text x="137.1" y="151.8">AD1</text>
<text x="137.1" y="153.6">AC4</text>
<text x="149.1" y="151.8">2</text>
<text x="149.2" y="150">1</text>
<text x="149.3" y="153.7">3</text>
<text x="73.9" y="157.4">4</text>
<text x="73.9" y="159.2">5</text>
<text x="73.9" y="161">6</text>
<text x="111" y="159.1">AF3</text>
<text x="111" y="157.3">AE3</text>
<text x="111" y="160.9">AE2</text>
<text x="137.1" y="157.3">AC5</text>
<text x="137.1" y="160.9">AB3</text>
<text x="137.1" y="159.1">AA6</text>
<text x="137.1" y="166.4">AC1</text>
<text x="137.1" y="164.5">AB6</text>
<text x="137.1" y="162.7">AB5</text>
<text x="109.8" y="168.2">AD26</text>
<text x="111" y="173.7">B22</text>
<text x="137.1" y="171.9">C20</text>
<text x="137.1" y="168.2">AC2</text>
<text x="111" y="177.4">C21</text>
<text x="111" y="175.5">B23</text>
<text x="137.1" y="179.2">C3</text>
<text x="137.1" y="177.4">B2</text>
<text x="111" y="184.7">D25</text>
<text x="111" y="182.8">C23</text>
<text x="137.1" y="184.7">D3</text>
<text x="137.1" y="182.8">D22</text>
<text x="137.1" y="181">D2</text>
<text x="220.7" y="183.9">DESIGNER</text>
<text x="255.2" y="182.6">PART</text>
<text x="260.7" y="182.6">NO.</text>
<text x="75.1" y="192">1</text>
<text x="82.3" y="192">2</text>
<text x="98.9" y="186.5">1</text>
<text x="108" y="190.2">1</text>
<text x="109.8" y="188.3">AF26</text>
<text x="111" y="186.5">C24</text>
<text x="111" y="190.2">AF1</text>
<text x="111" y="192">A26</text>
<text x="137.1" y="192">T2</text>
<text x="137.1" y="190.2">N5</text>
<text x="137.1" y="188.3">M4</text>
<text x="137.1" y="186.5">F6</text>
<text x="220.7" y="191.9">APPROVED</text>
<text x="220.7" y="187.9">CHECKED</text>
<text x="137.1" y="193.8">V3</text>
<text x="220.7" y="196">CLASS</text>
<text x="62.3" y="199.3">1</text>
<text x="69.5" y="199.3">2</text>
</g>
<g font-size="1.4">
<text x="7.6" y=".9">CR-4</text>
<text x="12.9" y=".9">:</text>
<text x="15" y=".9">@DESIGN.D3SDV(SCH_1):PAGE</text>
<text x="255.9" y="11.3">PART</text>
<text x="260.9" y="11.3">NO.</text>
<text x="225" y="12.4">DATE</text>
<text x="238.7" y="12.4">EC</text>
<text x="241.7" y="12.4">NO.</text>
<text x="255.9" y="19.6">DEVELOPMENT</text>
<text x="268.1" y="19.6">NO.</text>
<text x="277.2" y="19.6">Q/M</text>
<text x="191.6" y="44.3" transform="rotate(-90 191.6 44.3)">1005</text>
<text x="191.6" y="48" transform="rotate(-90 191.6 48)">10V</text>
<text x="199" y="48" transform="rotate(-90 199 48)">10V</text>
<text x="199" y="42.5" transform="rotate(-90 199 42.5)">1005</text>
<text x="206.2" y="48" transform="rotate(-90 206.2 48)">10V</text>
<text x="206.2" y="42.5" transform="rotate(-90 206.2 42.5)">1005</text>
<text x="213.6" y="48" transform="rotate(-90 213.6 48)">10V</text>
<text x="213.6" y="42.5" transform="rotate(-90 213.6 42.5)">1005</text>
<text x="220.9" y="48" transform="rotate(-90 220.9 48)">10V</text>
<text x="220.9" y="42.5" transform="rotate(-90 220.9 42.5)">1005</text>
<text x="228.2" y="48" transform="rotate(-90 228.2 48)">10V</text>
<text x="228.2" y="42.5" transform="rotate(-90 228.2 42.5)">1005</text>
<text x="237.3" y="47.2" transform="rotate(-90 237.3 47.2)">4V</text>
<text x="191.6" y="53.4" transform="rotate(-90 191.6 53.4)">10%</text>
<text x="199" y="53.4" transform="rotate(-90 199 53.4)">10%</text>
<text x="206.2" y="53.4" transform="rotate(-90 206.2 53.4)">10%</text>
<text x="213.6" y="53.4" transform="rotate(-90 213.6 53.4)">10%</text>
<text x="220.9" y="53.4" transform="rotate(-90 220.9 53.4)">10%</text>
<text x="228.2" y="53.4" transform="rotate(-90 228.2 53.4)">10%</text>
<text x="237.3" y="51.8" transform="rotate(-90 237.3 51.8)">20%</text>
<text x="246.5" y="50" transform="rotate(-90 246.5 50)">7343</text>
<text x="191.6" y="59" transform="rotate(-90 191.6 59)">0.1UF</text>
<text x="199" y="59" transform="rotate(-90 199 59)">0.1UF</text>
<text x="206.2" y="59" transform="rotate(-90 206.2 59)">0.1UF</text>
<text x="213.6" y="59" transform="rotate(-90 213.6 59)">0.1UF</text>
<text x="220.9" y="59" transform="rotate(-90 220.9 59)">0.1UF</text>
<text x="228.2" y="59" transform="rotate(-90 228.2 59)">0.1UF</text>
<text x="237.3" y="58.3" transform="rotate(-90 237.3 58.3)">220UF</text>
<text x="170.6" y="94.5" transform="rotate(-90 170.6 94.5)">1%</text>
<text x="170.6" y="91.8" transform="rotate(-90 170.6 91.8)">1/16W</text>
<text x="176.1" y="92.7" transform="rotate(-90 176.1 92.7)">1005</text>
<text x="170.6" y="99.1" transform="rotate(-90 170.6 99.1)">100</text>
<text x="199.9" y="101">82.3C&lt;</text>
<text x="211.7" y="101" transform="rotate(-90 211.7 101)">10V</text>
<text x="219.1" y="99.2" transform="rotate(-90 219.1 99.2)">2125</text>
<text x="224.5" y="99.2" transform="rotate(-90 224.5 99.2)">25V</text>
<text x="231.9" y="101" transform="rotate(-90 231.9 101)">1005</text>
<text x="199.9" y="104.6">82.3C&lt;</text>
<text x="224.5" y="102.8" transform="rotate(-90 224.5 102.8)">10%</text>
<text x="170.6" y="113.7" transform="rotate(-90 170.6 113.7)">1/16W</text>
<text x="211.7" y="108.2" transform="rotate(-90 211.7 108.2)">10UF</text>
<text x="219.1" y="110.2" transform="rotate(-90 219.1 110.2)">+80-20%</text>
<text x="224.5" y="110.2" transform="rotate(-90 224.5 110.2)">0.01UF</text>
<text x="170.6" y="116.5" transform="rotate(-90 170.6 116.5)">1%</text>
<text x="170.6" y="121" transform="rotate(-90 170.6 121)">100</text>
<text x="31.3" y="126.6">82.9B&lt;</text>
<text x="37.2" y="149.4" transform="rotate(-90 37.2 149.4)">1%</text>
<text x="37.3" y="146.6" transform="rotate(-90 37.3 146.6)">1/16W</text>
<text x="188.9" y="148.5">6.5B&lt;</text>
<text x="37.2" y="153.9" transform="rotate(-90 37.2 153.9)">1K</text>
<text x="46.4" y="151.2" transform="rotate(-90 46.4 151.2)">1005</text>
<text x="214.5" y="153.9" transform="rotate(-90 214.5 153.9)">1/16W</text>
<text x="223.6" y="154.9" transform="rotate(-90 223.6 154.9)">1005</text>
<text x="214.5" y="161.2" transform="rotate(-90 214.5 161.2)">150</text>
<text x="214.5" y="156.8" transform="rotate(-90 214.5 156.8)">5%</text>
<text x="254.7" y="161.3">6.6B&lt;</text>
<text x="254.7" y="159.5">6.7B&lt;</text>
<text x="254.7" y="157.6">6.6B&lt;</text>
<text x="37.2" y="166.7" transform="rotate(-90 37.2 166.7)">1%</text>
<text x="37.2" y="164" transform="rotate(-90 37.2 164)">1/16W</text>
<text x="254.7" y="163.1">6.7B&lt;</text>
<text x="254.7" y="166.8">6.6B&lt;</text>
<text x="254.7" y="164.9">6.7B&lt;</text>
<text x="37.2" y="170.5" transform="rotate(-90 37.2 170.5)">2K</text>
<text x="46.4" y="168.5" transform="rotate(-90 46.4 168.5)">1005</text>
<text x="254.7" y="168.6">6.6B&lt;</text>
<text x="19.7" y="174.1">19.7A&lt;</text>
<text x="24.1" y="175.9">19.6A&lt;</text>
<text x="27.4" y="174.1">10.3M&lt;</text>
<text x="31.7" y="175.9">10.3M&lt;</text>
<text x="32.8" y="177.7">19.6A&lt;</text>
<text x="40.5" y="177.7">10.3M&lt;</text>
<text x="93" y="190.5" transform="rotate(-90 93 190.5)">10V</text>
<text x="93" y="194.1" transform="rotate(-90 93 194.1)">10%</text>
<text x="100.3" y="192.3" transform="rotate(-90 100.3 192.3)">1005</text>
<text x="93" y="201.5" transform="rotate(-90 93 201.5)">0.1UF</text>
</g>
<g font-size="1.3">
<text x="74.7" y="190.5">1K</text>
<text x="81" y="190.5">5%</text>
<text x="61.9" y="197.9">1K</text>
<text x="68.2" y="197.9">5%</text>
<text x="73.8" y="194.2">1/16W</text>
<text x="80.2" y="194.2">1005</text>
<text x="61" y="201.5">1/16W</text>
<text x="69.3" y="201.5">1005</text>
</g>
<g font-size="1.2">
<text x="55" y="23.5">TESTPAD</text>
<text x="73.3" y="23.5">TESTPAD</text>
<text x="92.8" y="185.6">TESTPAD</text>
<text x="101.9" y="189.2">TESTPAD</text>
</g>
<g font-size="1.1">
<text x="221.4" y="203">OR</text>
<text x="221.4" y="201.7">RESPONDING</text>
<text x="221.4" y="200.4">LENOVO.ITS</text>
<text x="222.2" y="199.1">THIS</text>
<text x="224.7" y="203">FOR</text>
<text x="227.3" y="199.1">DOCUMENT</text>
<text x="229" y="203">THE</text>
<text x="230.7" y="201.7">TO</text>
<text x="230.7" y="200.4">USE</text>
<text x="232.4" y="203">PERFORMANCE OF</text>
<text x="233.2" y="201.7">A</text>
<text x="234.1" y="200.4">IS</text>
<text x="234.9" y="201.7">REQUEST FOR QUOTATION</text>
<text x="235.8" y="199.1">IS</text>
<text x="236.6" y="200.4">AUTHORIZED</text>
<text x="239.1" y="199.1">THE</text>
<text x="242.5" y="199.1">PROPERTY</text>
<text x="245.1" y="203">WORK</text>
<text x="246" y="200.4">ONLY</text>
<text x="250.1" y="203">FOR</text>
<text x="250.2" y="200.4">FOR</text>
<text x="251" y="199.1">OF</text>
<text x="221.4" y="205.6">TO</text>
<text x="221.4" y="204.3">LENOVO.ALL</text>
<text x="223.9" y="205.6">THE</text>
<text x="227.3" y="205.6">LENOVO PURCHASING</text>
<text x="230.7" y="204.3">QUESTIONS</text>
<text x="239.2" y="204.3">MUST BE</text>
<text x="242.5" y="205.6">DEPARTMENT.</text>
<text x="246" y="204.3">REFERRED</text>
</g>
<g font-size="1">
<text x="195.9" y="101.3">OUT</text>
<text x="195.9" y="105">OUT</text>
<text x="38.7" y="126.9">OUT</text>
<text x="185" y="148.8">OUT</text>
<text x="250.7" y="157.9">OUT</text>
<text x="250.7" y="159.8">OUT</text>
<text x="250.7" y="161.6">OUT</text>
<text x="250.7" y="165.3">OUT</text>
<text x="250.7" y="167.1">OUT</text>
<text x="250.7" y="163.4">OUT</text>
<text x="250.7" y="168.9">OUT</text>
<text x="48.3" y="178.1">OUT</text>
<text x="48.3" y="176.2">OUT</text>
<text x="48.3" y="174.4">OUT</text>
</g>
<g font-size=".9">
<text x="117" y="26.5">VCC</text>
<text x="117" y="28.3">VCC</text>
<text x="132.4" y="26.5">VCC</text>
<text x="132.4" y="28.3">VCC</text>
<text x="117" y="30.1">VCC</text>
<text x="117" y="32">VCC</text>
<text x="117" y="33.8">VCC</text>
<text x="117" y="35.6">VCC</text>
<text x="132.4" y="30.1">VCC</text>
<text x="132.4" y="32">VCC</text>
<text x="132.4" y="33.8">VCC</text>
<text x="132.4" y="35.6">VCC</text>
<text x="117" y="37.5">VCC</text>
<text x="117" y="39.3">VCC</text>
<text x="117" y="41.1">VCC</text>
<text x="132.4" y="37.5">VCC</text>
<text x="132.4" y="39.3">VCC</text>
<text x="132.4" y="41.1">VCC</text>
<text x="117" y="42.9">VCC</text>
<text x="117" y="44.7">VCC</text>
<text x="117" y="46.6">VCC</text>
<text x="132.4" y="42.9">VCC</text>
<text x="132.4" y="44.7">VCC</text>
<text x="132.4" y="46.6">VCC</text>
<text x="117" y="48.4">VCC</text>
<text x="117" y="50.2">VCC</text>
<text x="117" y="52.1">VCC</text>
<text x="117" y="53.9">VCC</text>
<text x="132.4" y="48.4">VCC</text>
<text x="132.4" y="50.3">VCC</text>
<text x="132.4" y="52.1">VCC</text>
<text x="132.4" y="53.9">VCC</text>
<text x="117" y="55.7">VCC</text>
<text x="117" y="57.5">VCC</text>
<text x="117" y="59.4">VCC</text>
<text x="132.4" y="55.7">VCC</text>
<text x="132.4" y="57.5">VCC</text>
<text x="132.4" y="59.4">VCC</text>
<text x="117" y="61.2">VCC</text>
<text x="117" y="63">VCC</text>
<text x="117" y="64.9">VCC</text>
<text x="132.4" y="61.2">VCC</text>
<text x="132.4" y="63">VCC</text>
<text x="132.4" y="64.9">VCC</text>
<text x="117" y="66.7">VCC</text>
<text x="117" y="68.5">VCC</text>
<text x="117" y="70.3">VCC</text>
<text x="132.4" y="66.7">VCC</text>
<text x="132.4" y="68.5">VCC</text>
<text x="132.4" y="70.3">VCC</text>
<text x="117" y="72.2">VCC</text>
<text x="117" y="74">VCC</text>
<text x="117" y="75.8">VCC</text>
<text x="117" y="77.6">VCC</text>
<text x="132.4" y="72.2">VCC</text>
<text x="132.4" y="74">VCC</text>
<text x="132.4" y="75.8">VCC</text>
<text x="132.4" y="77.6">VCC</text>
<text x="117" y="79.5">VCC</text>
<text x="117" y="81.3">VCC</text>
<text x="117" y="83.1">VCC</text>
<text x="132.4" y="79.5">VCC</text>
<text x="132.4" y="81.3">VCC</text>
<text x="132.4" y="83.1">VCC</text>
<text x="117" y="85">VCC</text>
<text x="117" y="86.8">VCC</text>
<text x="117" y="88.6">VCC</text>
<text x="132.4" y="85">VCC</text>
<text x="132.4" y="86.8">VCC</text>
<text x="132.4" y="88.6">VCC</text>
<text x="117" y="90.4">VCC</text>
<text x="117" y="92.2">VCC</text>
<text x="117" y="94.1">VCC</text>
<text x="117" y="95.9">VCC</text>
<text x="132.4" y="90.4">VCC</text>
<text x="132.4" y="92.2">VCC</text>
<text x="132.4" y="94.1">VCC</text>
<text x="132.4" y="95.9">VCC</text>
<text x="117" y="97.7">VCC</text>
<text x="117" y="99.6">VCC</text>
<text x="117" y="101.4">VCC</text>
<text x="128.7" y="101.4">VCCSENSE</text>
<text x="117" y="103.2">VCC</text>
<text x="117" y="105">VCC</text>
<text x="117" y="106.9">VCC</text>
<text x="128.7" y="105">VSSSENSE</text>
<text x="117" y="108.7">VCC</text>
<text x="117" y="110.5">VCC</text>
<text x="117" y="112.4">VCC</text>
<text x="131.7" y="110.5">VCCP</text>
<text x="131.7" y="112.4">VCCP</text>
<text x="117" y="114.2">VCC</text>
<text x="117" y="116">VCC</text>
<text x="117" y="117.9">VCC</text>
<text x="117" y="119.7">VCC</text>
<text x="131.7" y="114.2">VCCP</text>
<text x="131.7" y="116">VCCP</text>
<text x="131.7" y="117.9">VCCP</text>
<text x="131.7" y="119.7">VCCP</text>
<text x="117" y="121.5">VCC</text>
<text x="117" y="123.3">VCC</text>
<text x="117" y="125.1">VCC</text>
<text x="131.7" y="121.5">VCCP</text>
<text x="131.7" y="123.3">VCCP</text>
<text x="131.7" y="125.1">VCCP</text>
<text x="117" y="127">VCC</text>
<text x="117" y="128.8">VCC</text>
<text x="117" y="130.6">VCC</text>
<text x="131.7" y="127">VCCP</text>
<text x="131.7" y="128.8">VCCP</text>
<text x="131.7" y="130.6">VCCP</text>
<text x="117" y="132.5">VCC</text>
<text x="117" y="134.3">VCC</text>
<text x="117" y="136.1">VCC</text>
<text x="131.7" y="132.5">VCCP</text>
<text x="131.7" y="134.3">VCCP</text>
<text x="131.7" y="136.1">VCCP</text>
<text x="131.7" y="137.9">VCCP</text>
<text x="131.7" y="141.6">VCCA</text>
<text x="131.7" y="143.4">VCCA</text>
<text x="129.5" y="148.9">BPM[0]#</text>
<text x="117" y="150.7">VID[0]</text>
<text x="117" y="152.6">VID[1]</text>
<text x="117" y="154.4">VID[2]</text>
<text x="129.5" y="150.7">BPM[1]#</text>
<text x="129.5" y="152.6">BPM[2]#</text>
<text x="129.5" y="154.4">BPM[3]#</text>
<text x="117" y="156.2">VID[3]</text>
<text x="117" y="158">VID[4]</text>
<text x="117" y="159.9">VID[5]</text>
<text x="117" y="161.7">VID[6]</text>
<text x="132.4" y="158">TCK</text>
<text x="132.4" y="159.9">TDI</text>
<text x="132.4" y="161.7">TDO</text>
<text x="130.9" y="165.4">TRST#</text>
<text x="130.9" y="167.2">PREQ#</text>
<text x="132.4" y="163.5">TMS</text>
<text x="117" y="169">GTLREF</text>
<text x="130.9" y="169">PRDY#</text>
<text x="131.7" y="172.6">DBR#</text>
<text x="117" y="174.5">BSEL[0]</text>
<text x="117" y="176.3">BSEL[1]</text>
<text x="117" y="178.1">BSEL[2]</text>
<text x="131.7" y="178.1">RSVD</text>
<text x="131.7" y="180">RSVD</text>
<text x="117" y="183.6">TEST1</text>
<text x="117" y="185.4">TEST2</text>
<text x="131.7" y="181.8">RSVD</text>
<text x="131.7" y="183.6">RSVD</text>
<text x="131.7" y="185.4">RSVD</text>
<text x="117" y="187.3">TEST3</text>
<text x="117" y="189.1">TEST4</text>
<text x="117" y="190.9">TEST5</text>
<text x="131.7" y="187.3">RSVD</text>
<text x="131.7" y="189.1">RSVD</text>
<text x="131.7" y="190.9">RSVD</text>
<text x="117" y="192.7">TEST6</text>
<text x="131.7" y="192.7">RSVD</text>
<text x="131.7" y="194.6">RSVD</text>
</g>
</svg>
